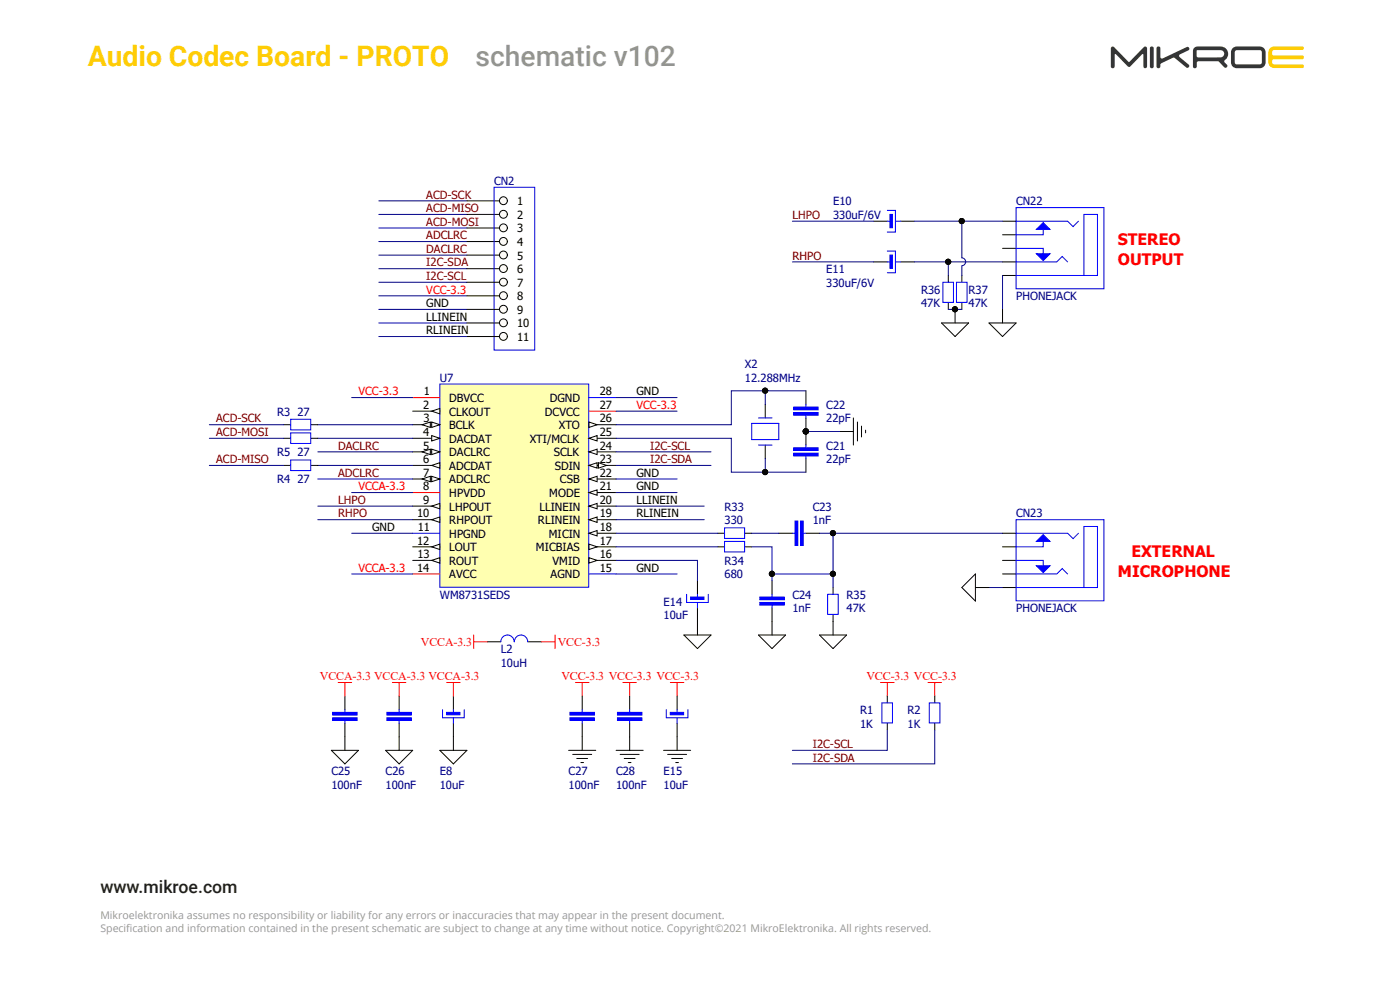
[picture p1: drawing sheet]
<svg xmlns="http://www.w3.org/2000/svg" width="420mm" height="297mm" viewBox="0 0 420 297" stroke-linecap="round" stroke-linejoin="round" font-family="sans-serif">
<path d="M381 14.4l1.3-.5h8.4a.54 .54 0 0 1 .5 .5 .54 .54 0 0 1-.5 .6h-8.6a.9 .9 0 0 0-.5 .8 .9 .9 0 0 0 .5 .8h8.6a.58 .58 0 0 1 .5 .6 .58 .58 0 0 1-.5 .6h-8.6a.8 .8 0 0 0-.5 .8 .8 .8 0 0 0 .7 .7h8.4a.55 .55 0 0 1 .5 .5 .55 .55 0 0 1-.5 .6h-8.4a1.74 1.74 0 0 1-1.8-1.8v-3.3z" fill-rule="evenodd" fill="#ffcc06"/>
<path d="M359 15.1l7.2-.1a1.09 1.09 0 0 1 1.1 1.1 1.09 1.09 0 0 1-1.1 1.1h-6.9l-.3-.5zM358.4 14.2l-.5 1.1v4.6a.58 .58 0 0 0 .6 .5 .58 .58 0 0 0 .5-.5l.1-1.2 .3-.3 6.3 .1a4 4 0 0 0 2.1 1.8l.4-.5-.4-.7a.72 .72 0 0 1-.5-.6 .72 .72 0 0 1 .5-.7 2.22 2.22 0 0 0 .5-2.5 2.22 2.22 0 0 0-2.1-1.4h-6.9zM347.1 14.1l-.1 5.8a.58 .58 0 0 0 .5 .5 .58 .58 0 0 0 .6-.5v-.7l.3-.2 3.7-1.7 3.8 2.9a.57 .57 0 0 0 .7-.1 .57 .57 0 0 0 0-.7l-2.7-2.3-.2-.4 .3-.4 2.5-1.2a.56 .56 0 0 0 .2-.7 .56 .56 0 0 0-.7-.3l-7.3 3.5-.6-.4v-3l-.5-.3zM345.1 14.1l-.1 5.8a.58 .58 0 0 0 .5 .5 .58 .58 0 0 0 .6-.5v-5.5l-.3-.4zM369.8 14.4l.9-.4 7.2-.1a1.74 1.74 0 0 1 1.8 1.8v3a1.74 1.74 0 0 1-1.8 1.7h-6.8a1.74 1.74 0 0 1-1.8-1.7v-3.4zM370.6 15.2l-.2 .5v3l.3 .5 7.2 .1 .6-.3 .1-3.3-.4-.6-7.1-.1zM333.4 14.1l-.1 .4v5.4a.58 .58 0 0 0 .5 .5 .58 .58 0 0 0 .6-.5v-3.5l.3-.2 3.6 3.7 .4 .2 4.2-3.9 .1 3.7a.55 .55 0 0 0 .6 .5 .55 .55 0 0 0 .5-.5v-5.4l-.3-.5-.6 .1-4.5 4.5-4.5-4.5-.4-.2z" fill-rule="evenodd" fill="#343537"/>
<path d="M131.9 115.1h44.7v60.9h-44.7z" fill="#ffffb0" stroke="#00f" stroke-width=".3"/>
<path d="M123.8 123.2h8.1" fill="none" stroke="#000" stroke-width=".3"/>
<path d="M129.5 123.2l2.4-.8v1.6z" fill="#fffcf8"/>
<path d="M123.8 127.3h8.1M129.5 123.2l2.4-.8v1.6z" fill="none" stroke="#000" stroke-width=".3"/>
<path d="M129.5 126.5l2.4 .8-2.4 .8z" fill="#fffcf8"/>
<path d="M129.5 126.5l2.4 .8-2.4 .8z" fill="none" stroke="#000" stroke-width=".3"/>
<path d="M126.7 127.3l2.4-.8v1.6z" fill="#fffcf8"/>
<path d="M123.8 131.4h8.1M126.7 127.3l2.4-.8v1.6z" fill="none" stroke="#000" stroke-width=".3"/>
<path d="M129.5 130.5l2.4 .9-2.4 .8z" fill="#fffcf8"/>
<path d="M123.8 139.5h8.1M129.5 130.5l2.4 .9-2.4 .8z" fill="none" stroke="#000" stroke-width=".3"/>
<path d="M129.5 139.5l2.4-.8v1.6z" fill="#fffcf8"/>
<path d="M129.5 139.5l2.4-.8v1.6zM123.8 151.7h8.1" fill="none" stroke="#000" stroke-width=".3"/>
<path d="M129.5 151.7l2.4-.8v1.6z" fill="#fffcf8"/>
<path d="M129.5 151.7l2.4-.8v1.6zM176.7 167.9h8.1" fill="none" stroke="#000" stroke-width=".3"/>
<path d="M176.7 167.1l2.4 .8-2.4 .9z" fill="#fffcf8"/>
<path d="M176.7 143.6h8.1M176.7 167.1l2.4 .8-2.4 .9z" fill="none" stroke="#000" stroke-width=".3"/>
<path d="M176.7 143.6l2.4-.9v1.7z" fill="#fffcf8"/>
<path d="M123.8 135.4h8.1M176.7 143.6l2.4-.9v1.7z" fill="none" stroke="#000" stroke-width=".3"/>
<path d="M176.7 123.2h8.1" fill="none" stroke="#f00" stroke-width=".3"/>
<path d="M123.8 159.8h8.1" fill="none" stroke="#00f" stroke-width=".3"/>
<path d="M129.5 134.6l2.4 .8-2.4 .8z" fill="#fffcf8"/>
<path d="M129.5 134.6l2.4 .8-2.4 .8z" fill="none" stroke="#000" stroke-width=".3"/>
<path d="M126.7 135.4l2.4-.8v1.6z" fill="#fffcf8"/>
<path d="M126.7 135.4l2.4-.8v1.6zM176.7 127.3h8.1" fill="none" stroke="#000" stroke-width=".3"/>
<path d="M176.7 119.2h8.1" fill="none" stroke="#00f" stroke-width=".3"/>
<path d="M176.7 126.5l2.4 .8-2.4 .8z" fill="#fffcf8"/>
<path d="M176.7 126.5l2.4 .8-2.4 .8zM123.8 155.8h8.1" fill="none" stroke="#000" stroke-width=".3"/>
<path d="M123.8 119.2h8.1M123.8 147.6h8.1" fill="none" stroke="#f00" stroke-width=".3"/>
<path d="M129.5 155.8l2.4-.9v1.7z" fill="#fffcf8"/>
<path d="M129.5 155.8l2.4-.9v1.7zM176.7 163.9h8.1" fill="none" stroke="#000" stroke-width=".3"/>
<path d="M176.7 163.1l2.4 .8-2.4 .8z" fill="#fffcf8"/>
<path d="M123.8 163.9h8.1M176.7 163.1l2.4 .8-2.4 .8z" fill="none" stroke="#000" stroke-width=".3"/>
<path d="M129.5 163.9l2.4-.8v1.6z" fill="#fffcf8"/>
<path d="M123.8 167.9h8.1M129.5 163.9l2.4-.8v1.6z" fill="none" stroke="#000" stroke-width=".3"/>
<path d="M129.5 167.9l2.4-.8v1.7z" fill="#fffcf8"/>
<path d="M176.7 159.8h8.1M129.5 167.9l2.4-.8v1.7z" fill="none" stroke="#000" stroke-width=".3"/>
<path d="M176.7 159.8l2.4-.8v1.6z" fill="#fffcf8"/>
<path d="M176.7 155.8h8.1M176.7 159.8l2.4-.8v1.6z" fill="none" stroke="#000" stroke-width=".3"/>
<path d="M176.7 155.8l2.4-.9v1.7z" fill="#fffcf8"/>
<path d="M176.7 147.6h8.1M176.7 155.8l2.4-.9v1.7z" fill="none" stroke="#000" stroke-width=".3"/>
<path d="M176.7 147.6l2.4-.8v1.6z" fill="#fffcf8"/>
<path d="M176.7 139.5h8.1M176.7 147.6l2.4-.8v1.6z" fill="none" stroke="#000" stroke-width=".3"/>
<path d="M176.7 139.5l2.4-.8v1.6z" fill="#fffcf8"/>
<path d="M176.7 139.5l2.4-.8v1.6z" fill="none" stroke="#000" stroke-width=".3"/>
<path d="M179.5 138.7l2.5 .8-2.5 .8z" fill="#fffcf8"/>
<path d="M176.7 131.4h8.1M179.5 138.7l2.5 .8-2.5 .8z" fill="none" stroke="#000" stroke-width=".3"/>
<path d="M176.7 131.4l2.4-.9v1.7z" fill="#fffcf8"/>
<path d="M176.7 135.4h8.1M176.7 131.4l2.4-.9v1.7z" fill="none" stroke="#000" stroke-width=".3"/>
<path d="M176.7 135.4l2.4-.8v1.6z" fill="#fffcf8"/>
<path d="M176.7 135.4l2.4-.8v1.6zM123.8 143.6h8.1" fill="none" stroke="#000" stroke-width=".3"/>
<path d="M129.5 142.7l2.4 .9-2.4 .8z" fill="#fffcf8"/>
<path d="M129.5 142.7l2.4 .9-2.4 .8z" fill="none" stroke="#000" stroke-width=".3"/>
<path d="M126.7 143.6l2.4-.9v1.7z" fill="#fffcf8"/>
<path d="M126.7 143.6l2.4-.9v1.7zM176.7 151.7h8.1" fill="none" stroke="#000" stroke-width=".3"/>
<path d="M123.8 172h8.1" fill="none" stroke="#f00" stroke-width=".3"/>
<path d="M176.7 172h8.1" fill="none" stroke="#00f" stroke-width=".3"/>
<path d="M176.7 151.7l2.4-.8v1.6z" fill="#fffcf8"/>
<path d="M241.8 117.1v4.1M229.6 121.2v4.1M229.6 133.4v4.1M241.8 125.3v4M176.7 151.7l2.4-.8v1.6z" fill="none" stroke="#000" stroke-width=".3"/>
<g fill="none" stroke="#000080" stroke-width=".3">
<path d="M105.5 119.2h18.3M184.8 119.2h18.3M241.8 117.1h-22.4v10.2h-34.6M95.3 127.3h28.5M95.3 131.4h28.5M95.3 135.4h28.5M95.3 139.5h28.5M184.8 131.4h34.6v10.1h22.4M184.8 123.2h18.3M184.8 135.4h28.5M184.8 139.5h28.5M95.3 143.6h28.5"/>
<path d="M105.5 147.6h18.3M105.5 159.8h18.3M105.5 172h18.3M184.8 172h18.3"/>
</g>
<path d="M225.5 126.9h8.1v4.9h-8.1zM227.5 133.4h4.1M227.5 125.3h4.1M241.8 121.2v.8M241.8 124.4v.9" fill="none" stroke="#00f" stroke-width=".3"/>
<g fill="#000" stroke="#000" stroke-width=".3">
<circle cx="229.5" cy="117.1" r=".77"/>
<circle cx="241.7" cy="129.3" r=".77"/>
<circle cx="229.5" cy="141.5" r=".77"/>
</g>
<path d="M238.1 122h7.3v.8h-7.3z" fill-rule="evenodd" fill="#00f"/>
<path d="M238.1 122h7.3v.8h-7.3z" fill="none" stroke="#00f" stroke-width=".3"/>
<path d="M238.1 123.6h7.3v.8h-7.3z" fill-rule="evenodd" fill="#00f"/>
<path d="M238.1 123.6h7.3v.8h-7.3zM241.8 133.4v.8M241.8 136.6v.9" fill="none" stroke="#00f" stroke-width=".3"/>
<circle cx="241.7" cy="129.3" r=".77" fill="#000" stroke="#000" stroke-width=".3"/>
<path d="M241.8 129.3v4.1M241.8 137.5v4M251.9 129.3h4.1M256 125.3v8.1M257.2 126.5v5.7M258.5 127.7v3.2M259.7 128.9v.8" fill="none" stroke="#000" stroke-width=".3"/>
<path d="M238.1 134.2h7.3v.8h-7.3z" fill-rule="evenodd" fill="#00f"/>
<path d="M238.1 134.2h7.3v.8h-7.3z" fill="none" stroke="#00f" stroke-width=".3"/>
<path d="M238.1 135.8h7.3v.8h-7.3z" fill-rule="evenodd" fill="#00f"/>
<path d="M238.1 135.8h7.3v.8h-7.3zM237.7 159.8h.8M241 159.8h.8M206 178.1v2.5h6.5v-2.5M209.2 178.1v.8M217.4 162.3h6v3.1h-6zM248.3 178.1h3.2v6h-3.2zM209.2 180.6v1.6" fill="none" stroke="#00f" stroke-width=".3"/>
<g fill="#000" stroke="#000" stroke-width=".3">
<circle cx="229.5" cy="117.1" r=".77"/>
<circle cx="241.7" cy="129.3" r=".77"/>
<circle cx="229.5" cy="141.5" r=".77"/>
</g>
<path d="M229.6 117.1v4.1M229.6 137.5v4M241.8 129.3h10.1M184.8 143.6h18.3M184.8 147.6h18.3M184.8 167.9h24.4v6.1" fill="none" stroke="#000080" stroke-width=".3"/>
<path d="M233.6 159.8h4.1M241.8 159.8h4M209.2 174v4.1M215.3 163.9h2.1M223.5 163.9h2M249.9 176.1v2M209.2 182.2v4M249.9 184.2v2" fill="none" stroke="#000" stroke-width=".3"/>
<path d="M207.2 178.9h4v.8h-4z" fill="#00f" stroke="#00f" stroke-width=".3"/>
<path d="M238.5 156.2h.8v7.3h-.8z" fill-rule="evenodd" fill="#00f"/>
<path d="M238.5 156.2h.8v7.3h-.8z" fill="none" stroke="#00f" stroke-width=".3"/>
<path d="M240.2 156.2h.8v7.3h-.8z" fill-rule="evenodd" fill="#00f"/>
<path d="M217.4 158.2h6v3.2h-6zM240.2 156.2h.8v7.3h-.8zM231.6 178.1v.8M231.6 181.4v.8" fill="none" stroke="#00f" stroke-width=".3"/>
<path d="M215.3 159.8h2.1M223.5 159.8h2M231.6 174v4.1M231.6 182.2v4" fill="none" stroke="#000" stroke-width=".3"/>
<path d="M184.8 159.8h30.5M184.8 163.9h30.5" fill="none" stroke="#000080" stroke-width=".3"/>
<path d="M227.9 178.9h7.4v.8h-7.4z" fill-rule="evenodd" fill="#00f"/>
<path d="M227.9 178.9h7.4v.8h-7.4z" fill="none" stroke="#00f" stroke-width=".3"/>
<path d="M227.9 180.6h7.4v.8h-7.4z" fill-rule="evenodd" fill="#00f"/>
<path d="M227.9 180.6h7.4v.8h-7.4z" fill="none" stroke="#00f" stroke-width=".3"/>
<path d="M225.5 159.8h8.1M225.5 163.9h6.1v10.1M231.6 172h18.3" fill="none" stroke="#000080" stroke-width=".3"/>
<g fill="#000" stroke="#000" stroke-width=".3">
<circle cx="231.6" cy="172" r=".77"/>
<circle cx="249.9" cy="172" r=".77"/>
</g>
<path d="M300.8 163.9h4M300.8 167.9h4" fill="none" stroke="#000" stroke-width=".3"/>
<path d="M310.9 169.6h4.1l-2 2z" fill="#00f"/>
<path d="M310.9 169.6h4.1l-2 2z" fill="none" stroke="#00f" stroke-width=".3"/>
<path d="M310.9 162.3l2.1-2.1 2 2.1z" fill="#00f"/>
<path d="M304.8 155.8h26.4v24.3h-26.4zM304.8 159.8h15.5l1.6 1.6 1.6-1.6M304.8 167.9h8.2v2.1M304.8 172h12.2l1.7-1.6 1.6 1.6M304.8 176.1h24.4v-18.3h-4v18.3M310.9 162.3l2.1-2.1 2 2.1zM313 161.9v2h-8.2" fill="none" stroke="#00f" stroke-width=".3"/>
<path d="M300.8 70.4h4M300.8 74.4h4M300.8 159.8h4M300.8 176.1h4M300.8 172h4" fill="none" stroke="#000" stroke-width=".3"/>
<path d="M296.7 176.1h4.1" fill="none" stroke="#000080" stroke-width=".3"/>
<path d="M310.9 76.1h4.1l-2 2z" fill="#00f"/>
<path d="M310.9 76.1h4.1l-2 2z" fill="none" stroke="#00f" stroke-width=".3"/>
<path d="M310.9 68.7l2.1-2 2 2z" fill="#00f"/>
<g fill="none" stroke="#00f" stroke-width=".3">
<path d="M266.2 75.2h2.4v6.5h-2.4M266.2 63h2.4v6.5h-2.4M266.2 78.5h.8M266.2 66.3h.8M268.6 78.5h1.7M268.6 66.3h1.7M304.8 74.4h8.2v2.1M304.8 62.2h26.4v24.3h-26.4zM304.8 78.5h12.2l1.7-1.6 1.6 1.6M304.8 66.3h15.5l1.6 1.6 1.6-1.6M310.9 68.7l2.1-2 2 2zM313 68.3v2.1h-8.2"/>
<path d="M282.9 84.6h3.1v6h-3.1zM286.9 84.6h3.2v6h-3.2zM304.8 82.6h24.4v-18.3h-4v18.3M103.5 212.7v.8M103.5 215.9v.8"/>
</g>
<g fill="none" stroke="#000" stroke-width=".3">
<path d="M262.1 66.3h4.1M262.1 78.5h4.1M270.3 66.3h4M270.3 78.5h4M300.8 66.3h4M300.8 78.5h4M284.5 82.6v2M284.5 90.7v2M288.6 82.6v2M288.6 90.7v2M300.8 82.6h4M103.5 208.6v4.1"/>
<path d="M103.5 216.7v4.1"/>
</g>
<g fill="#00f" stroke="#00f" stroke-width=".3">
<path d="M267 76.5h.7v3.9h-.7z"/>
<path d="M267 64.3h.7v3.9h-.7z"/>
</g>
<path d="M274.3 66.3h26.5M274.3 78.5h26.5M284.5 78.5v4.1M288.6 66.3v11a1.18 1.18 0 0 1 1.1 1.2 1.18 1.18 0 0 1-1.1 1.1M288.6 79.7v2.9M284.5 92.7h4.1M300.8 82.6v10.1" fill="none" stroke="#000080" stroke-width=".3"/>
<g fill="#000" stroke="#000" stroke-width=".3">
<circle cx="284.4" cy="78.5" r=".77"/>
<circle cx="288.5" cy="66.3" r=".77"/>
<circle cx="286.5" cy="92.7" r=".77"/>
</g>
<path d="M99.8 213.5h7.3v.8h-7.3z" fill-rule="evenodd" fill="#00f"/>
<path d="M99.8 213.5h7.3v.8h-7.3z" fill="none" stroke="#00f" stroke-width=".3"/>
<path d="M99.8 215.1h7.3v.8h-7.3z" fill-rule="evenodd" fill="#00f"/>
<path d="M99.8 215.1h7.3v.8h-7.3zM119.7 212.7v.8M119.7 215.9v.8" fill="none" stroke="#00f" stroke-width=".3"/>
<path d="M119.7 208.6v4.1M119.7 216.7v4.1M99.4 224.9h8.1l-4 4zM103.5 220.8v4.1" fill="none" stroke="#000" stroke-width=".3"/>
<path d="M116.1 213.5h7.3v.8h-7.3z" fill-rule="evenodd" fill="#00f"/>
<path d="M116.1 213.5h7.3v.8h-7.3z" fill="none" stroke="#00f" stroke-width=".3"/>
<path d="M116.1 215.1h7.3v.8h-7.3z" fill-rule="evenodd" fill="#00f"/>
<path d="M116.1 215.1h7.3v.8h-7.3zM132.8 212.7v2.4h6.5v-2.4M136 212.7v.8M136 215.1v1.6M174.7 212.7v.8M174.7 215.9v.8" fill="none" stroke="#00f" stroke-width=".3"/>
<path d="M172.6 204.5h4.1M174.7 204.5v4.1M186.9 204.5h4M188.9 204.5v4.1M201.1 204.5h4.1M203.1 204.5v4.1" fill="none" stroke="#f00" stroke-width=".3"/>
<path d="M136 208.6v4.1M136 216.7v4.1M174.7 208.6v4.1M174.7 216.7v4.1" fill="none" stroke="#000" stroke-width=".3"/>
<path d="M134 213.5h4v.7h-4z" fill="#00f" stroke="#00f" stroke-width=".3"/>
<path d="M171 213.5h7.3v.8h-7.3z" fill-rule="evenodd" fill="#00f"/>
<path d="M171 213.5h7.3v.8h-7.3z" fill="none" stroke="#00f" stroke-width=".3"/>
<path d="M171 215.1h7.3v.8h-7.3z" fill-rule="evenodd" fill="#00f"/>
<path d="M171 215.1h7.3v.8h-7.3zM188.9 212.7v.8M188.9 215.9v.8" fill="none" stroke="#00f" stroke-width=".3"/>
<path d="M188.9 208.6v4.1M188.9 216.7v4.1M170.6 224.9h8.1M171.8 226.1h5.7M173 227.3h3.3M174.3 228.5h.8M174.7 220.8v4.1" fill="none" stroke="#000" stroke-width=".3"/>
<path d="M185.2 213.5h7.4v.8h-7.4z" fill-rule="evenodd" fill="#00f"/>
<path d="M185.2 213.5h7.4v.8h-7.4z" fill="none" stroke="#00f" stroke-width=".3"/>
<path d="M185.2 215.1h7.4v.8h-7.4z" fill-rule="evenodd" fill="#00f"/>
<path d="M87.2 125.7h6v3.1h-6zM87.2 137.9h6v3.1h-6zM87.2 129.7h6v3.2h-6zM154.2 192.3a1.99 1.99 0 0 0-2-2 1.99 1.99 0 0 0-1.9 2M158.3 192.3a1.99 1.99 0 0 0-2-2 1.99 1.99 0 0 0-2 2M185.2 215.1h7.4v.8h-7.4zM199.9 212.7v2.4h6.5v-2.4M203.1 212.7v.8M203.1 215.1v1.6M264.6 210.6h3.1v6.1h-3.1zM278.8 210.6h3.2v6.1h-3.2z" fill="none" stroke="#00f" stroke-width=".3"/>
<g fill="none" stroke="#000" stroke-width=".3">
<path d="M140.1 60.2h12.2M282.5 96.8h8.1l-4.1 4.1zM286.5 92.7v4.1M296.7 96.8h8.1l-4 4.1zM300.8 92.7v4.1M85.2 127.3h2M85.2 139.5h2M85.2 131.4h2M93.3 127.3h2M93.3 139.5h2M93.3 131.4h2M288.6 176.1l4-4.1v8.1z"/>
<path d="M292.6 176.1h4.1M146.2 192.3h4.1M158.4 192.3h4.1M205.2 190.3h8.1l-4.1 4.1zM209.2 186.2v4.1M227.5 190.3h8.2l-4.1 4.1zM231.6 186.2v4.1M245.8 190.3h8.2l-4.1 4.1zM249.9 186.2v4.1M203.1 208.6v4.1M203.1 216.7v8.2M266.2 208.6v2"/>
<path d="M266.2 216.7v2.1M280.4 208.6v2M280.4 216.7v2.1M115.7 224.9h8.1l-4.1 4zM119.7 220.8v4.1M131.9 224.9h8.2l-4.1 4zM136 220.8v4.1M184.8 224.9h8.2M186 226.1h5.7M187.3 227.3h3.2M188.5 228.5h.8M188.9 220.8v4.1"/>
<path d="M199.1 224.9h8.1M200.3 226.1h5.7M201.5 227.3h3.3M202.7 228.5h.8"/>
</g>
<g fill="none" stroke="#f00" stroke-width=".3">
<path d="M142.1 192.3h4.1M142.1 190.3v4.1M162.5 192.3h4M166.5 190.3v4.1M101.4 204.5h4.1M103.5 204.5v4.1M117.7 204.5h4.1M119.7 204.5v4.1M134 204.5h4M136 204.5v4.1M264.2 204.5h4M266.2 204.5v4.1"/>
<path d="M278.4 204.5h4.1M280.4 204.5v4.1"/>
</g>
<path d="M201.1 213.5h4v.7h-4z" fill="#00f" stroke="#00f" stroke-width=".3"/>
<g fill="#000" stroke="#000" stroke-width=".3">
<circle cx="286.5" cy="92.7" r=".77"/>
<circle cx="249.9" cy="159.8" r=".77"/>
<circle cx="249.9" cy="172" r=".77"/>
</g>
<g fill="none" stroke="#000080" stroke-width=".3">
<path d="M113.6 60.2h26.5M113.6 64.3h26.5M113.6 68.3h26.5M113.6 72.4h26.5M113.6 76.5h26.5M237.7 66.3h24.4M237.7 78.5h24.4M113.6 80.5h26.5M113.6 84.6h26.5M113.6 88.7h26.5M113.6 92.7h26.5M62.8 127.3h22.4"/>
<path d="M62.8 139.5h22.4M62.8 131.4h22.4M95.3 155.8h28.5M95.3 151.7h28.5M245.8 159.8h55M249.9 159.8v16.3M266.2 218.8v6.1h-28.5M280.4 218.8v10.1h-42.7"/>
</g>
<circle cx="151" cy="60.2" r="1.18" fill="#fffcf8" stroke="#000" stroke-width=".3"/>
<path d="M140.1 64.3h12.2" fill="none" stroke="#000" stroke-width=".3"/>
<circle cx="151" cy="64.2" r="1.18" fill="#fffcf8" stroke="#000" stroke-width=".3"/>
<path d="M140.1 68.3h12.2" fill="none" stroke="#000" stroke-width=".3"/>
<circle cx="151" cy="68.3" r="1.18" fill="#fffcf8" stroke="#000" stroke-width=".3"/>
<path d="M140.1 72.4h12.2" fill="none" stroke="#000" stroke-width=".3"/>
<circle cx="151" cy="72.4" r="1.18" fill="#fffcf8" stroke="#000" stroke-width=".3"/>
<path d="M140.1 76.5h12.2" fill="none" stroke="#000" stroke-width=".3"/>
<circle cx="151" cy="76.4" r="1.18" fill="#fffcf8" stroke="#000" stroke-width=".3"/>
<path d="M140.1 80.5h12.2" fill="none" stroke="#000" stroke-width=".3"/>
<circle cx="151" cy="80.5" r="1.18" fill="#fffcf8" stroke="#000" stroke-width=".3"/>
<path d="M148.2 56.1h12.2v48.8h-12.2z" fill="none" stroke="#00f" stroke-width=".3"/>
<path d="M140.1 84.6h12.2" fill="none" stroke="#000" stroke-width=".3"/>
<circle cx="151" cy="84.6" r="1.18" fill="#fffcf8" stroke="#000" stroke-width=".3"/>
<path d="M140.1 88.7h12.2" fill="none" stroke="#000" stroke-width=".3"/>
<circle cx="151" cy="88.6" r="1.18" fill="#fffcf8" stroke="#000" stroke-width=".3"/>
<path d="M140.1 92.7h12.2" fill="none" stroke="#000" stroke-width=".3"/>
<circle cx="151" cy="92.7" r="1.18" fill="#fffcf8" stroke="#000" stroke-width=".3"/>
<path d="M140.1 96.8h12.2" fill="none" stroke="#000" stroke-width=".3"/>
<circle cx="151" cy="96.8" r="1.18" fill="#fffcf8" stroke="#000" stroke-width=".3"/>
<path d="M140.1 100.9h12.2" fill="none" stroke="#000" stroke-width=".3"/>
<circle cx="151" cy="100.8" r="1.18" fill="#fffcf8" stroke="#000" stroke-width=".3"/>
<path d="M113.6 96.8h26.5M113.6 100.9h26.5M184.8 151.7h26.5M184.8 155.8h26.5" fill="none" stroke="#000080" stroke-width=".3"/>
<text font-size="8.5" fill="#ffcc06" x="26.4" y="19.9">Audio Codec Board - PROTO</text>
<text font-size="8.5" fill="#939598" x="142.7" y="19.9">schematic v102</text>
<text font-size="5.3" fill="#231f20" x="30.1" y="267.5">www.mikroe.com</text>
<g font-size="4.7" fill="#f00">
<text x="335.3" y="73.5">STEREO</text>
<text x="335.3" y="79.6">OUTPUT</text>
<text x="339.4" y="167">EXTERNAL</text>
<text x="335.3" y="173.1">MICROPHONE</text>
</g>
<g font-size="3.6" fill="#f00">
<text x="126.3" y="193.5">VCCA-3.3</text>
<text x="167.3" y="193.5">VCC-3.3</text>
<text x="96" y="203.7">VCCA-3.3 VCCA-3.3 VCCA-3.3</text>
<text x="168.4" y="203.7">VCC-3.3 VCC-3.3 VCC-3.3</text>
<text x="260" y="203.7">VCC-3.3 VCC-3.3</text>
</g>
<g font-size="3.4" fill="#800000">
<text x="127.9" y="59.5">ACD-SCK</text>
<text x="127.9" y="63.6">ACD-MISO</text>
<text x="237.7" y="65.6">LHPO</text>
<text x="127.9" y="67.6">ACD-MOSI</text>
<text x="127.9" y="71.7">ADCLRC</text>
<text x="127.9" y="75.8">DACLRC</text>
<text x="237.7" y="77.8">RHPO</text>
<text x="127.9" y="79.8">I2C-SDA</text>
<text x="127.9" y="83.9">I2C-SCL</text>
<text x="64.8" y="130.7">ACD-MOSI</text>
<text x="64.8" y="126.6">ACD-SCK</text>
<text x="101.4" y="134.7">DACLRC</text>
<text x="195" y="134.7">I2C-SCL</text>
<text x="64.8" y="138.8">ACD-MISO</text>
<text x="101.4" y="142.9">ADCLRC</text>
<text x="195" y="138.8">I2C-SDA</text>
<text x="101.4" y="151">LHPO</text>
<text x="101.4" y="155.1">RHPO</text>
<text x="243.8" y="224.2">I2C-SCL</text>
<text x="243.8" y="228.3">I2C-SDA</text>
</g>
<g font-size="3.4" fill="#000080">
<text x="148.2" y="55.4">CN2</text>
<text x="249.9" y="61.5">E10</text>
<text x="249.9" y="65.6">330uF/6V</text>
<text x="304.8" y="61.5">CN22</text>
<text x="247.9" y="81.9">E11</text>
<text x="247.9" y="85.9">330uF/6V</text>
<text x="276.4" y="88">R36</text>
<text x="290.6" y="88">R37</text>
<text x="276.4" y="92">47K</text>
<text x="290.6" y="92">47K</text>
<text x="304.8" y="90">PHONEJACK</text>
<text x="223.5" y="110.3">X2</text>
<text x="131.9" y="114.4">U7</text>
<text x="223.5" y="114.4">12.288MHz</text>
<text x="83.1" y="124.6">R3</text>
<text x="89.2" y="124.6">27</text>
<text x="247.9" y="122.5">C22</text>
<text x="247.9" y="126.6">22pF</text>
<text x="83.1" y="136.8">R5</text>
<text x="89.2" y="136.8">27</text>
<text x="247.9" y="134.7">C21</text>
<text x="247.9" y="138.8">22pF</text>
<text x="83.1" y="144.9">R4</text>
<text x="89.2" y="144.9">27</text>
<text x="217.4" y="153">R33</text>
<text x="243.8" y="153">C23</text>
<text x="304.8" y="155.1">CN23</text>
<text x="217.4" y="157.1">330</text>
<text x="243.8" y="157.1">1nF</text>
<text x="217.4" y="169.3">R34</text>
<text x="217.4" y="173.4">680</text>
<text x="131.9" y="179.5">WM8731SEDS</text>
<text x="237.7" y="179.5">C24</text>
<text x="254" y="179.5">R35</text>
<text x="199.1" y="181.5">E14</text>
<text x="199.1" y="185.6">10uF</text>
<text x="237.7" y="183.5">1nF</text>
<text x="254" y="183.5">47K</text>
<text x="304.8" y="183.5">PHONEJACK</text>
<text x="150.3" y="195.7">L2</text>
<text x="150.3" y="199.8">10uH</text>
<text x="258" y="214">R1</text>
<text x="272.3" y="214">R2</text>
<text x="258" y="218.1">1K</text>
<text x="272.3" y="218.1">1K</text>
<text x="99.4" y="232.3">C25</text>
<text x="115.7" y="232.3">C26</text>
<text x="131.9" y="232.3">E8</text>
<text x="170.6" y="232.3">C27</text>
<text x="184.8" y="232.3">C28</text>
<text x="199.1" y="232.3">E15</text>
<text x="99.4" y="236.4">100nF</text>
<text x="115.7" y="236.4">100nF</text>
<text x="131.9" y="236.4">10uF</text>
<text x="170.6" y="236.4">100nF</text>
<text x="184.8" y="236.4">100nF</text>
<text x="199.1" y="236.4">10uF</text>
</g>
<g font-size="3.4">
<text x="155.1" y="61.5">1</text>
<text x="155.1" y="65.6">2</text>
<text x="155.1" y="69.7">3</text>
<text x="155.1" y="73.7">4</text>
<text x="155.1" y="77.8">5</text>
<text x="155.1" y="81.9">6</text>
<text x="155.1" y="85.9">7</text>
<text x="127.9" y="92">GND</text>
<text x="155.1" y="90">8</text>
<text x="155.1" y="94.1">9</text>
<text x="127.9" y="96.1">LLINEIN</text>
<text x="127.9" y="100.2">RLINEIN</text>
<text x="155.1" y="98.1">10</text>
<text x="155.1" y="102.2">11</text>
<text x="127.1" y="118.5">1</text>
<text x="179.9" y="118.5">28</text>
<text x="190.9" y="118.5">GND</text>
<text x="126.9" y="122.5">2</text>
<text x="134.8" y="124.6">CLKOUT</text>
<text x="134.8" y="120.5">DBVCC</text>
<text x="163.5" y="124.6">DCVCC</text>
<text x="164.9" y="120.5">DGND</text>
<text x="179.9" y="122.5">27</text>
<text x="126.9" y="130.7">4</text>
<text x="127.1" y="126.6">3</text>
<text x="134.8" y="128.6">BCLK</text>
<text x="167.7" y="128.6">XTO</text>
<text x="179.9" y="126.6">26</text>
<text x="179.9" y="130.7">25</text>
<text x="127" y="134.7">5</text>
<text x="134.8" y="132.7">DACDAT</text>
<text x="134.8" y="136.8">DACLRC</text>
<text x="158.9" y="132.7">XTI/MCLK</text>
<text x="166.2" y="136.8">SCLK</text>
<text x="179.9" y="134.7">24</text>
<text x="126.9" y="138.8">6</text>
<text x="127" y="142.9">7</text>
<text x="134.8" y="140.8">ADCDAT</text>
<text x="166.4" y="140.8">SDIN</text>
<text x="179.9" y="138.8">23</text>
<text x="179.9" y="142.9">22</text>
<text x="190.9" y="142.9">GND</text>
<text x="126.9" y="146.9">8</text>
<text x="134.8" y="149">HPVDD</text>
<text x="134.8" y="144.9">ADCLRC</text>
<text x="164.8" y="149">MODE</text>
<text x="168" y="144.9">CSB</text>
<text x="179.9" y="146.9">21</text>
<text x="190.9" y="146.9">GND</text>
<text x="125.2" y="155.1">10</text>
<text x="126.9" y="151">9</text>
<text x="134.8" y="153">LHPOUT</text>
<text x="161.8" y="153">LLINEIN</text>
<text x="179.9" y="151">20</text>
<text x="179.9" y="155.1">19</text>
<text x="190.9" y="155.1">RLINEIN</text>
<text x="190.9" y="151">LLINEIN</text>
<text x="111.6" y="159.1">GND</text>
<text x="125.3" y="159.1">11</text>
<text x="134.8" y="161.2">HPGND</text>
<text x="134.8" y="157.1">RHPOUT</text>
<text x="161.4" y="157.1">RLINEIN</text>
<text x="164.7" y="161.2">MICIN</text>
<text x="179.9" y="159.1">18</text>
<text x="125.1" y="163.2">12</text>
<text x="125.2" y="167.3">13</text>
<text x="134.8" y="165.2">LOUT</text>
<text x="160.8" y="165.2">MICBIAS</text>
<text x="179.9" y="167.3">16</text>
<text x="180" y="163.2">17</text>
<text x="125.1" y="171.3">14</text>
<text x="134.8" y="169.3">ROUT</text>
<text x="134.8" y="173.4">AVCC</text>
<text x="165.2" y="173.4">AGND</text>
<text x="165.8" y="169.3">VMID</text>
<text x="179.9" y="171.3">15</text>
<text x="190.9" y="171.3">GND</text>
</g>
<g font-size="3.4" fill="#f00">
<text x="127.9" y="88">VCC-3.3</text>
<text x="107.5" y="118.5">VCC-3.3</text>
<text x="190.9" y="122.5">VCC-3.3</text>
<text x="107.5" y="146.9">VCCA-3.3</text>
<text x="107.5" y="171.3">VCCA-3.3</text>
</g>
<g font-size="3.2" fill="#939598">
<text x="30.1" y="275.6">Mikroelektronika assumes no responsibility or liability for any errors or inaccuracies that may appear in the present document.</text>
<text x="30.1" y="279.4">Specif</text>
<text x="37.9" y="279.4">ication and information contained in the present schematic are subject to change at any time without notice. Copyright©2021 MikroElektronika. All rights reserved.</text>
</g>
</svg>
